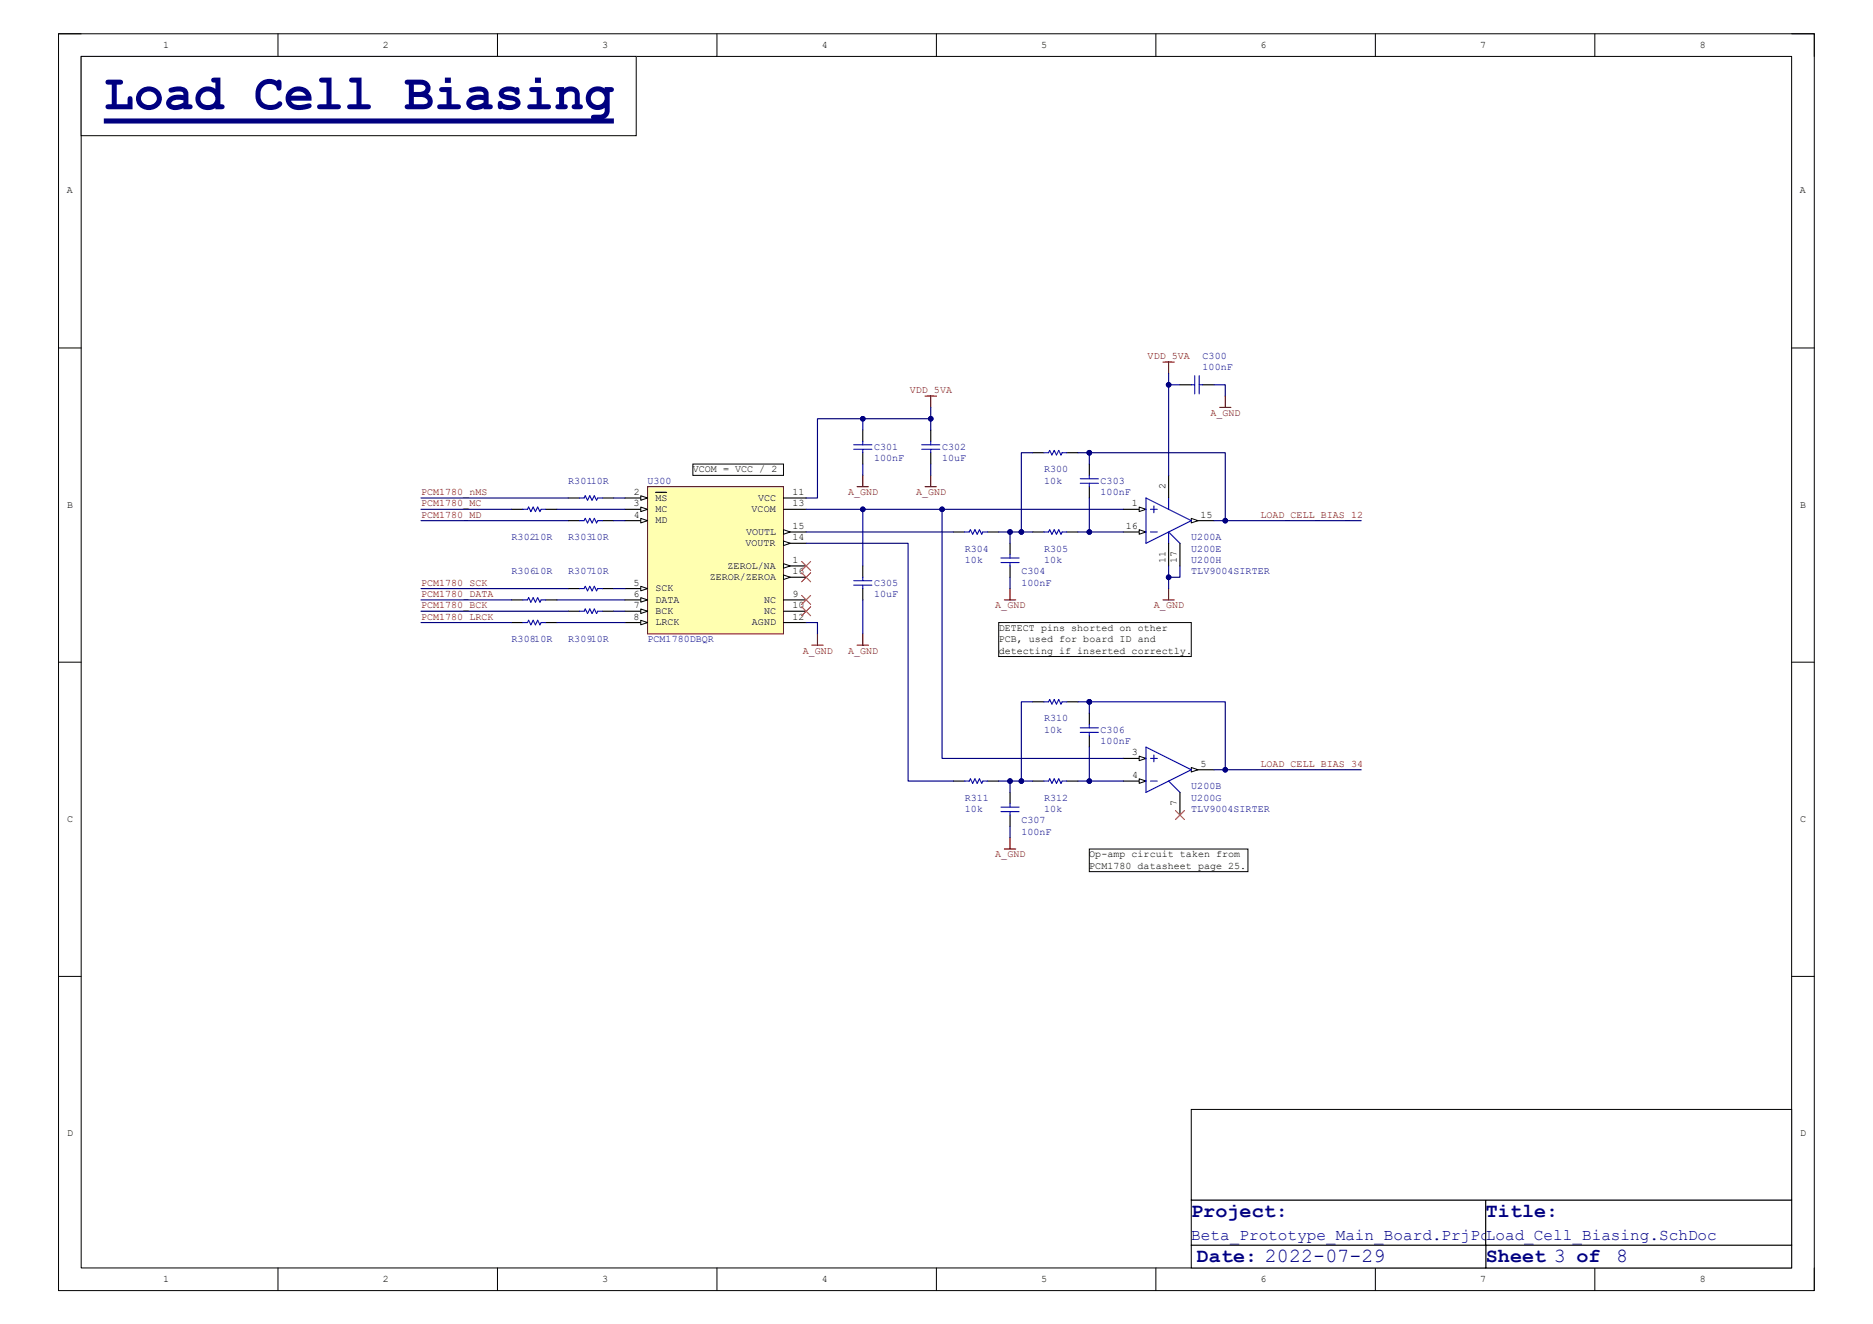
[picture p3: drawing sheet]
<svg xmlns="http://www.w3.org/2000/svg" width="420mm" height="297mm" viewBox="0 0 420 297" stroke-linecap="round" stroke-linejoin="round" font-family="sans-serif">
<path d="M13.1 7.6h393.7v281.9h-393.7z" fill="none" stroke="#000" stroke-width=".22"/>
<path d="M18.2 12.7h383.5v271.7h-383.5z" fill-rule="evenodd" fill="#fff"/>
<g fill="none" stroke="#000" stroke-width=".22">
<path d="M13.1 7.6h5.1M18.2 12.7h383.5v271.7h-383.5zM62.3 7.6v5.1M111.5 7.6v5.1M160.8 7.6v5.1M210 7.6v5.1M259.2 7.6v5.1M308.4 7.6v5.1M357.6 7.6v5.1M401.7 7.6h5.1v5.1M13.1 78.1h5.1M401.7 78.1h5.1"/>
<path d="M13.1 148.5h5.1M401.7 148.5h5.1M13.1 219h5.1M401.7 219h5.1M62.3 284.4v5.1M111.5 284.4v5.1M160.8 284.4v5.1M210 284.4v5.1M259.2 284.4v5.1M308.4 284.4v5.1M357.6 284.4v5.1M406.8 284.4v5.1"/>
</g>
<path d="M267.1 116.8h5.1" fill="none" stroke="#000" stroke-width=".25"/>
<path d="M267.1 116.3l1.5 .5-1.5 .5z" fill="#f8fcff"/>
<path d="M267.1 116.3l1.5 .5-1.5 .5z" fill="none" stroke="#000" stroke-width=".22"/>
<path d="M251.9 119.3h5.1" fill="none" stroke="#000" stroke-width=".25"/>
<path d="M255.4 118.8l1.6 .5-1.6 .5z" fill="#f8fcff"/>
<path d="M255.4 118.8l1.6 .5-1.6 .5z" fill="none" stroke="#000" stroke-width=".22"/>
<path d="M251.9 114.3h5.1" fill="none" stroke="#000" stroke-width=".25"/>
<path d="M255.4 113.7l1.6 .6-1.6 .5z" fill="#f8fcff"/>
<path d="M255.4 113.7l1.6 .6-1.6 .5z" fill="none" stroke="#000" stroke-width=".22"/>
<path d="M257 111.7l10.1 5.1-10.1 5.1zM258 119.3h1.5M258 114.3h1.5M258.7 113.5v1.5" fill="none" stroke="#00f" stroke-width=".25"/>
<path d="M251.9 170.1h5.1" fill="none" stroke="#000" stroke-width=".25"/>
<path d="M255.4 169.6l1.6 .5-1.6 .5z" fill="#f8fcff"/>
<path d="M255.4 169.6l1.6 .5-1.6 .5z" fill="none" stroke="#000" stroke-width=".22"/>
<path d="M251.9 175.2h5.1" fill="none" stroke="#000" stroke-width=".25"/>
<path d="M255.4 174.7l1.6 .5-1.6 .5z" fill="#f8fcff"/>
<path d="M255.4 174.7l1.6 .5-1.6 .5z" fill="none" stroke="#000" stroke-width=".22"/>
<path d="M267.1 172.7h5.1" fill="none" stroke="#000" stroke-width=".25"/>
<path d="M267.1 172.2l1.5 .5-1.5 .5z" fill="#f8fcff"/>
<path d="M267.1 172.2l1.5 .5-1.5 .5z" fill="none" stroke="#000" stroke-width=".22"/>
<path d="M262 111.7v2.6M262 121.9v-2.6l2.6 2.6M257 167.6l10.1 5.1-10.1 5.1zM258 175.2h1.5M258 170.1h1.5M258.7 169.4v1.5M262 175.2l2.6 2.6" fill="none" stroke="#00f" stroke-width=".25"/>
<path d="M262 106.6v5.1M262 121.9v5.1M264.6 121.9v5.1M264.6 177.8v5" fill="none" stroke="#000" stroke-width=".25"/>
<path d="M145.2 109.2h30.5v33h-30.5z" fill-rule="evenodd" fill="#ffffb0"/>
<path d="M145.2 109.2h30.5v33h-30.5z" fill="none" stroke="#800000" stroke-width=".22"/>
<path d="M175.7 127h5.1" fill="none" stroke="#000" stroke-width=".25"/>
<path d="M175.7 126.4l1.5 .6-1.5 .5z" fill="#f8fcff"/>
<path d="M175.7 126.4l1.5 .6-1.5 .5z" fill="none" stroke="#000" stroke-width=".22"/>
<path d="M140.1 111.7h5.1" fill="none" stroke="#000" stroke-width=".25"/>
<path d="M143.7 111.2l1.5 .5-1.5 .5z" fill="#f8fcff"/>
<path d="M143.7 111.2l1.5 .5-1.5 .5z" fill="none" stroke="#000" stroke-width=".22"/>
<path d="M140.1 114.3h5.1M147 110.4h2.5" fill="none" stroke="#000" stroke-width=".25"/>
<path d="M143.7 113.7l1.5 .6-1.5 .5z" fill="#f8fcff"/>
<path d="M143.7 113.7l1.5 .6-1.5 .5z" fill="none" stroke="#000" stroke-width=".22"/>
<path d="M140.1 116.8h5.1" fill="none" stroke="#000" stroke-width=".25"/>
<path d="M143.7 116.3l1.5 .5-1.5 .5z" fill="#f8fcff"/>
<path d="M143.7 116.3l1.5 .5-1.5 .5z" fill="none" stroke="#000" stroke-width=".22"/>
<path d="M140.1 132h5.1" fill="none" stroke="#000" stroke-width=".25"/>
<path d="M143.7 131.5l1.5 .5-1.5 .5z" fill="#f8fcff"/>
<path d="M143.7 131.5l1.5 .5-1.5 .5z" fill="none" stroke="#000" stroke-width=".22"/>
<path d="M140.1 134.6h5.1" fill="none" stroke="#000" stroke-width=".25"/>
<path d="M143.7 134.1l1.5 .5-1.5 .5z" fill="#f8fcff"/>
<path d="M143.7 134.1l1.5 .5-1.5 .5z" fill="none" stroke="#000" stroke-width=".22"/>
<path d="M140.1 137.1h5.1" fill="none" stroke="#000" stroke-width=".25"/>
<path d="M143.7 136.6l1.5 .5-1.5 .5z" fill="#f8fcff"/>
<path d="M143.7 136.6l1.5 .5-1.5 .5z" fill="none" stroke="#000" stroke-width=".22"/>
<path d="M140.1 139.7h5.1" fill="none" stroke="#000" stroke-width=".25"/>
<path d="M143.7 139.1l1.5 .6-1.5 .5z" fill="#f8fcff"/>
<path d="M143.7 139.1l1.5 .6-1.5 .5z" fill="none" stroke="#000" stroke-width=".22"/>
<path d="M175.7 111.7h5.1M175.7 114.3h5.1M175.7 134.6h5.1M175.7 137.1h5.1M175.7 139.7h5.1M175.7 121.9h5.1" fill="none" stroke="#000" stroke-width=".25"/>
<path d="M175.7 121.4l1.5 .5-1.5 .5z" fill="#f8fcff"/>
<path d="M175.7 121.4l1.5 .5-1.5 .5z" fill="none" stroke="#000" stroke-width=".22"/>
<path d="M175.7 119.3h5.1" fill="none" stroke="#000" stroke-width=".25"/>
<path d="M175.7 118.8l1.5 .5-1.5 .5z" fill="#f8fcff"/>
<path d="M175.7 118.8l1.5 .5-1.5 .5z" fill="none" stroke="#000" stroke-width=".22"/>
<path d="M175.7 129.5h5.1" fill="none" stroke="#000" stroke-width=".25"/>
<path d="M175.7 129l1.5 .5-1.5 .5z" fill="#f8fcff"/>
<path d="M175.7 129l1.5 .5-1.5 .5z" fill="none" stroke="#000" stroke-width=".22"/>
<g fill="none" stroke="#000" stroke-width=".25">
<path d="M193.5 96.5v2.5M208.7 96.5v2.5M264.6 86.3h2.5M269.7 86.3h2.5M114.7 114.3h2.6M122.3 114.3h2.6M127.4 111.7h2.6M127.4 116.8h2.6M135 111.7h2.6M135 116.8h2.6M193.5 101.6v2.5M208.7 101.6v2.5"/>
<path d="M213.8 119.3h2.5M221.4 119.3h2.5M231.6 119.3h2.5M231.6 101.6h2.5M239.2 119.3h2.5M239.2 101.6h2.5M244.3 104.1v2.5M244.3 109.2v2.5M114.7 134.6h2.6M114.7 139.7h2.6M122.3 134.6h2.6M122.3 139.7h2.6"/>
<path d="M127.4 132h2.6M127.4 137.1h2.6M135 132h2.6M135 137.1h2.6M193.5 127v2.5M193.5 132v2.6M226.5 121.9v2.5M226.5 127v2.5M231.6 157.4h2.5M239.2 157.4h2.5M244.3 160v2.5M213.8 175.2h2.5"/>
<path d="M221.4 175.2h2.5M226.5 177.8v2.5M231.6 175.2h2.5M239.2 175.2h2.5M244.3 165.1v2.5M226.5 182.8v2.6"/>
</g>
<g fill="none" stroke="#00f" stroke-width=".25">
<path d="M191.4 99.8h4.1M193.5 99v.8M206.7 99.8h4M208.7 99v.8M267.1 86.3h.8M267.9 84.3v4M268.9 84.3v4M268.9 86.3h.8M117.3 114.3h1l.2-.6 .5 1.1 .5-1.1 .6 1.1 .5-1.1 .5 1.1 .2-.5h1M130 111.7h1l.2-.5 .5 1 .5-1 .6 1 .5-1 .5 1 .2-.5h1M130 116.8h1l.2-.5 .5 1 .5-1 .6 1 .5-1 .5 1 .2-.5h1M191.4 100.8h4.1"/>
<path d="M193.5 100.8v.8M206.7 100.8h4M208.7 100.8v.8M216.3 119.3h1l.3-.5 .5 1 .5-1 .5 1 .5-1 .5 1 .3-.5h1M234.1 119.3h1l.3-.5 .5 1 .5-1 .5 1 .5-1 .5 1 .3-.5h1M234.1 101.6h1l.3-.6 .5 1.1 .5-1.1 .5 1.1 .5-1.1 .5 1.1 .3-.5h1M242.2 107.4h4.1M242.2 108.4h4.1M244.3 106.6v.8M244.3 108.4v.8M117.3 134.6h1l.2-.5 .5 1 .5-1 .6 1 .5-1 .5 1 .2-.5h1M117.3 139.7h1l.2-.6 .5 1.1 .5-1.1 .6 1.1 .5-1.1 .5 1.1 .2-.5h1"/>
<path d="M130 132h1l.2-.5 .5 1 .5-1 .6 1 .5-1 .5 1 .2-.5h1M130 137.1h1l.2-.5 .5 1 .5-1 .6 1 .5-1 .5 1 .2-.5h1M191.4 131.3h4.1M191.4 130.3h4.1M193.5 129.5v.8M193.5 131.3v.7M224.5 125.2h4M224.5 126.2h4M226.5 124.4v.8M226.5 126.2v.8M234.1 157.4h1l.3-.5 .5 1 .5-1 .5 1 .5-1 .5 1 .3-.5h1M216.3 175.2h1l.3-.5 .5 1 .5-1 .5 1 .5-1 .5 1 .3-.5h1"/>
<path d="M234.1 175.2h1l.3-.5 .5 1 .5-1 .5 1 .5-1 .5 1 .3-.5h1M242.2 163.3h4.1M242.2 164.3h4.1M244.3 162.5v.8M244.3 164.3v.8M224.5 181.1h4M224.5 182.1h4M226.5 180.3v.8M226.5 182.1v.7"/>
</g>
<g fill="none" stroke="#800000" stroke-width=".25">
<path d="M207.4 88.9h2.6M208.7 88.9v2.5M260.8 81.2h2.5M262 81.2v2.6M273.5 91.4h2.5M274.7 88.9v2.5M192.2 109.2h2.5M193.5 106.6v2.6M207.4 109.2h2.6M208.7 106.6v2.6M225.2 134.6h2.6M226.5 132v2.6"/>
<path d="M260.8 134.6h2.5M262 132v2.6M182 144.7h2.6M183.3 142.2v2.5M192.2 144.7h2.5M193.5 142.2v2.5M225.2 190.5h2.6M226.5 187.9v2.6"/>
</g>
<path d="M179.7 136.1l2.1 2M179.7 133.6l2.1 2M179.7 128.5l2.1 2M179.7 125.9l2.1 2.1M181.8 136.1l-2.1 2M181.8 133.6l-2.1 2M181.8 128.5l-2.1 2M181.8 125.9l-2.1 2.1M263.6 181.8l2 2.1M265.6 181.8l-2 2.1" fill="none" stroke="#f00" stroke-width=".22"/>
<path d="M18.2 12.7h124.5v17.7h-124.5z" fill-rule="evenodd" fill="#fff"/>
<path d="M18.2 12.7h124.5v17.7h-124.5z" fill="none" stroke="#000" stroke-width=".22"/>
<path d="M23.3 27.1h114.4" fill="none" stroke="#000080" stroke-width="1.1" stroke-linecap="butt"/>
<path d="M244.3 190.5h35.5v5h-35.5z" fill-rule="evenodd" fill="#fff"/>
<path d="M244.3 190.5h35.5v5h-35.5z" fill="none" stroke="#000" stroke-width=".22"/>
<path d="M155.4 104.1h20.3v2.5h-20.3z" fill-rule="evenodd" fill="#fff"/>
<path d="M155.4 104.1h20.3v2.5h-20.3z" fill="none" stroke="#000" stroke-width=".22"/>
<path d="M223.9 139.7h43.2v7.6h-43.2z" fill-rule="evenodd" fill="#fff"/>
<path d="M223.9 139.7h43.2v7.6h-43.2z" fill="none" stroke="#000" stroke-width=".22"/>
<path d="M267.1 269.2h66.1v10.2h-66.1z" fill-rule="evenodd" fill="#fff"/>
<path d="M267.1 269.2h66.1v10.2h-66.1z" fill="none" stroke="#000" stroke-width=".22"/>
<path d="M333.2 269.2h68.5v10.2h-68.5z" fill-rule="evenodd" fill="#fff"/>
<path d="M333.2 269.2h68.5v10.2h-68.5z" fill="none" stroke="#000" stroke-width=".22"/>
<path d="M267.1 248.9h134.6v20.3h-134.6z" fill-rule="evenodd" fill="#fff"/>
<path d="M267.1 248.9h134.6v20.3h-134.6z" fill="none" stroke="#000" stroke-width=".22"/>
<path d="M333.2 279.4h68.5v5h-68.5z" fill-rule="evenodd" fill="#fff"/>
<path d="M333.2 279.4h68.5v5h-68.5z" fill="none" stroke="#000" stroke-width=".22"/>
<path d="M267.1 279.4h66.1v5h-66.1z" fill-rule="evenodd" fill="#fff"/>
<path d="M267.1 279.4h66.1v5h-66.1z" fill="none" stroke="#000" stroke-width=".22"/>
<g fill="none" stroke="#000080" stroke-width=".25">
<path d="M193.5 96.5v-2.6h15.2v2.6M94.4 111.7h33M94.4 114.3h20.3M94.4 116.8h33M124.9 114.3h15.2M137.6 111.7h2.5M137.6 116.8h2.5M208.7 104.1v2.5M94.4 132h33M94.4 134.6h20.3M94.4 137.1h33M94.4 139.7h20.3"/>
<path d="M124.9 134.6h15.2M124.9 139.7h15.2M137.6 132h2.5M137.6 137.1h2.5"/>
</g>
<circle cx="208.7" cy="93.9" r=".51" fill="#000080"/>
<circle cx="208.7" cy="93.9" r=".51" fill="none" stroke="#000080" stroke-width=".22"/>
<circle cx="193.5" cy="93.9" r=".51" fill="#000080"/>
<circle cx="193.5" cy="93.9" r=".51" fill="none" stroke="#000080" stroke-width=".22"/>
<path d="M193.5 93.9h-10.2v17.8h-2.5" fill="none" stroke="#000080" stroke-width=".25"/>
<circle cx="193.5" cy="93.9" r=".51" fill="#000080"/>
<circle cx="193.5" cy="93.9" r=".51" fill="none" stroke="#000080" stroke-width=".22"/>
<path d="M208.7 91.4v2.5" fill="none" stroke="#000080" stroke-width=".25"/>
<circle cx="208.7" cy="93.9" r=".51" fill="#000080"/>
<circle cx="208.7" cy="93.9" r=".51" fill="none" stroke="#000080" stroke-width=".22"/>
<path d="M180.8 114.3h12.7v12.7M193.5 104.1v2.5M180.8 139.7h2.5v2.5" fill="none" stroke="#000080" stroke-width=".25"/>
<circle cx="193.5" cy="114.3" r=".51" fill="#000080"/>
<circle cx="193.5" cy="114.3" r=".51" fill="none" stroke="#000080" stroke-width=".22"/>
<path d="M226.5 119.3v2.6M193.5 134.6v7.6" fill="none" stroke="#000080" stroke-width=".25"/>
<circle cx="226.5" cy="119.3" r=".51" fill="#000080"/>
<circle cx="226.5" cy="119.3" r=".51" fill="none" stroke="#000080" stroke-width=".22"/>
<path d="M180.8 119.3h33M244.3 111.7v7.6M226.5 129.5v2.5" fill="none" stroke="#000080" stroke-width=".25"/>
<circle cx="244.3" cy="119.3" r=".51" fill="#000080"/>
<circle cx="244.3" cy="119.3" r=".51" fill="none" stroke="#000080" stroke-width=".22"/>
<path d="M244.3 101.6v2.5" fill="none" stroke="#000080" stroke-width=".25"/>
<circle cx="244.3" cy="101.6" r=".51" fill="#000080"/>
<circle cx="244.3" cy="101.6" r=".51" fill="none" stroke="#000080" stroke-width=".22"/>
<path d="M226.5 175.2v2.6" fill="none" stroke="#000080" stroke-width=".25"/>
<circle cx="226.5" cy="175.2" r=".51" fill="#000080"/>
<circle cx="226.5" cy="175.2" r=".51" fill="none" stroke="#000080" stroke-width=".22"/>
<path d="M244.3 167.6v7.6M226.5 185.4v2.5" fill="none" stroke="#000080" stroke-width=".25"/>
<circle cx="244.3" cy="175.2" r=".51" fill="#000080"/>
<circle cx="244.3" cy="175.2" r=".51" fill="none" stroke="#000080" stroke-width=".22"/>
<path d="M244.3 157.4v2.6" fill="none" stroke="#000080" stroke-width=".25"/>
<circle cx="244.3" cy="157.4" r=".51" fill="#000080"/>
<circle cx="244.3" cy="157.4" r=".51" fill="none" stroke="#000080" stroke-width=".22"/>
<path d="M211.2 114.3v55.8h40.7" fill="none" stroke="#000080" stroke-width=".25"/>
<circle cx="211.2" cy="114.3" r=".51" fill="#000080"/>
<circle cx="211.2" cy="114.3" r=".51" fill="none" stroke="#000080" stroke-width=".22"/>
<path d="M272.2 86.3h2.5v2.6M180.8 121.9h22.8v53.3h10.2M264.6 127v2.5h-2.6" fill="none" stroke="#000080" stroke-width=".25"/>
<circle cx="262" cy="129.5" r=".51" fill="#000080"/>
<circle cx="262" cy="129.5" r=".51" fill="none" stroke="#000080" stroke-width=".22"/>
<path d="M274.7 172.7h30.5" fill="none" stroke="#000080" stroke-width=".25"/>
<circle cx="274.7" cy="172.7" r=".51" fill="#000080"/>
<circle cx="274.7" cy="172.7" r=".51" fill="none" stroke="#000080" stroke-width=".22"/>
<path d="M274.7 116.8h30.5" fill="none" stroke="#000080" stroke-width=".25"/>
<circle cx="274.7" cy="116.8" r=".51" fill="#000080"/>
<circle cx="274.7" cy="116.8" r=".51" fill="none" stroke="#000080" stroke-width=".22"/>
<path d="M193.5 114.3h58.4" fill="none" stroke="#000080" stroke-width=".25"/>
<circle cx="193.5" cy="114.3" r=".51" fill="#000080"/>
<circle cx="193.5" cy="114.3" r=".51" fill="none" stroke="#000080" stroke-width=".22"/>
<circle cx="211.2" cy="114.3" r=".51" fill="#000080"/>
<circle cx="211.2" cy="114.3" r=".51" fill="none" stroke="#000080" stroke-width=".22"/>
<path d="M223.9 175.2h7.7" fill="none" stroke="#000080" stroke-width=".25"/>
<circle cx="226.5" cy="175.2" r=".51" fill="#000080"/>
<circle cx="226.5" cy="175.2" r=".51" fill="none" stroke="#000080" stroke-width=".22"/>
<circle cx="229" cy="175.2" r=".51" fill="#000080"/>
<circle cx="229" cy="175.2" r=".51" fill="none" stroke="#000080" stroke-width=".22"/>
<path d="M262 127v5" fill="none" stroke="#000080" stroke-width=".25"/>
<circle cx="262" cy="129.5" r=".51" fill="#000080"/>
<circle cx="262" cy="129.5" r=".51" fill="none" stroke="#000080" stroke-width=".22"/>
<path d="M262 86.3h2.6" fill="none" stroke="#000080" stroke-width=".25"/>
<circle cx="262" cy="86.3" r=".51" fill="#000080"/>
<circle cx="262" cy="86.3" r=".51" fill="none" stroke="#000080" stroke-width=".22"/>
<path d="M262 83.8v22.8" fill="none" stroke="#000080" stroke-width=".25"/>
<circle cx="262" cy="86.3" r=".51" fill="#000080"/>
<circle cx="262" cy="86.3" r=".51" fill="none" stroke="#000080" stroke-width=".22"/>
<path d="M231.6 157.4h-2.6v17.8" fill="none" stroke="#000080" stroke-width=".25"/>
<circle cx="229" cy="175.2" r=".51" fill="#000080"/>
<circle cx="229" cy="175.2" r=".51" fill="none" stroke="#000080" stroke-width=".22"/>
<path d="M244.3 157.4h30.4v15.3h-2.5" fill="none" stroke="#000080" stroke-width=".25"/>
<circle cx="244.3" cy="157.4" r=".51" fill="#000080"/>
<circle cx="244.3" cy="157.4" r=".51" fill="none" stroke="#000080" stroke-width=".22"/>
<circle cx="274.7" cy="172.7" r=".51" fill="#000080"/>
<circle cx="274.7" cy="172.7" r=".51" fill="none" stroke="#000080" stroke-width=".22"/>
<path d="M241.7 175.2h10.2" fill="none" stroke="#000080" stroke-width=".25"/>
<circle cx="244.3" cy="175.2" r=".51" fill="#000080"/>
<circle cx="244.3" cy="175.2" r=".51" fill="none" stroke="#000080" stroke-width=".22"/>
<path d="M241.7 157.4h2.6" fill="none" stroke="#000080" stroke-width=".25"/>
<circle cx="244.3" cy="157.4" r=".51" fill="#000080"/>
<circle cx="244.3" cy="157.4" r=".51" fill="none" stroke="#000080" stroke-width=".22"/>
<path d="M241.7 119.3h10.2" fill="none" stroke="#000080" stroke-width=".25"/>
<circle cx="244.3" cy="119.3" r=".51" fill="#000080"/>
<circle cx="244.3" cy="119.3" r=".51" fill="none" stroke="#000080" stroke-width=".22"/>
<path d="M231.6 101.6h-2.6v17.7" fill="none" stroke="#000080" stroke-width=".25"/>
<circle cx="229" cy="119.3" r=".51" fill="#000080"/>
<circle cx="229" cy="119.3" r=".51" fill="none" stroke="#000080" stroke-width=".22"/>
<path d="M241.7 101.6h2.6" fill="none" stroke="#000080" stroke-width=".25"/>
<circle cx="244.3" cy="101.6" r=".51" fill="#000080"/>
<circle cx="244.3" cy="101.6" r=".51" fill="none" stroke="#000080" stroke-width=".22"/>
<path d="M244.3 101.6h30.4v15.2h-2.5" fill="none" stroke="#000080" stroke-width=".25"/>
<circle cx="244.3" cy="101.6" r=".51" fill="#000080"/>
<circle cx="244.3" cy="101.6" r=".51" fill="none" stroke="#000080" stroke-width=".22"/>
<circle cx="274.7" cy="116.8" r=".51" fill="#000080"/>
<circle cx="274.7" cy="116.8" r=".51" fill="none" stroke="#000080" stroke-width=".22"/>
<path d="M223.9 119.3h7.7" fill="none" stroke="#000080" stroke-width=".25"/>
<circle cx="226.5" cy="119.3" r=".51" fill="#000080"/>
<circle cx="226.5" cy="119.3" r=".51" fill="none" stroke="#000080" stroke-width=".22"/>
<circle cx="229" cy="119.3" r=".51" fill="#000080"/>
<circle cx="229" cy="119.3" r=".51" fill="none" stroke="#000080" stroke-width=".22"/>
<text font-size="11.2" fill="#000080" x="23.3" y="24.5">Load Cell Biasing</text>
<g font-size="4.5" fill="#00007f">
<text x="267.1" y="272.9">Project:</text>
<text x="333.2" y="272.9">Title:</text>
<text x="268.4" y="283.1">Date: 2022-07-29</text>
<text x="333.2" y="283.1">Sheet 3 of</text>
<text x="362.4" y="283.1">8</text>
</g>
<g font-size="3.6" fill="#00007f">
<text x="267.1" y="278.3">Beta_Prototype_Main_Board.PrjPcb</text>
<text x="333.2" y="278.3">Load_Cell_Biasing.SchDoc</text>
</g>
<g font-size="2.2">
<text x="36.6" y="10.7">1</text>
<text x="85.9" y="10.7">2</text>
<text x="135" y="10.7">3</text>
<text x="184.3" y="10.7">4</text>
<text x="233.5" y="10.7">5</text>
<text x="282.7" y="10.7">6</text>
<text x="331.9" y="10.7">7</text>
<text x="381.1" y="10.7">8</text>
<text x="15" y="43.4">A</text>
<text x="403.6" y="43.4">A</text>
<text x="155.4" y="106">VCOM = VCC / 2</text>
<text x="15.1" y="113.9">B</text>
<text x="142" y="113.6">3</text>
<text x="142.1" y="111">2</text>
<text x="147" y="112.3">MS</text>
<text x="170" y="112.3">VCC</text>
<text x="177.7" y="111">11</text>
<text x="177.7" y="113.6">13</text>
<text x="253.8" y="113.6">1</text>
<text x="261.4" y="109.7" transform="rotate(-90 261.4 109.7)">2</text>
<text x="403.7" y="113.9">B</text>
<text x="142.1" y="116.1">4</text>
<text x="147" y="114.9">MC</text>
<text x="147" y="117.4">MD</text>
<text x="167.3" y="119.9">VOUTL</text>
<text x="168.5" y="114.9">VCOM</text>
<text x="177.7" y="118.7">15</text>
<text x="252.4" y="118.7">16</text>
<text x="269.2" y="116.1">15</text>
<text x="167.2" y="122.5">VOUTR</text>
<text x="177.7" y="121.2">14</text>
<text x="142" y="131.4">5</text>
<text x="159.1" y="130.1">ZEROR/ZEROA</text>
<text x="163.2" y="127.6">ZEROL/NA</text>
<text x="177.7" y="126.3">1</text>
<text x="177.7" y="128.8">16</text>
<text x="261.4" y="126.4" transform="rotate(-90 261.4 126.4)">11</text>
<text x="263.9" y="126.3" transform="rotate(-90 263.9 126.3)">17</text>
<text x="142" y="133.9">6</text>
<text x="142.1" y="136.4">7</text>
<text x="147" y="132.6">SCK</text>
<text x="147" y="135.2">DATA</text>
<text x="147" y="137.7">BCK</text>
<text x="171.4" y="135.2">NC</text>
<text x="171.4" y="137.7">NC</text>
<text x="177.7" y="133.9">9</text>
<text x="177.7" y="136.4">10</text>
<text x="142.1" y="139">8</text>
<text x="147" y="140.3">LRCK</text>
<text x="168.6" y="140.3">AGND</text>
<text x="177.7" y="139">12</text>
<text x="223.9" y="141.5">DETECT pins shorted on other</text>
<text x="223.9" y="144.1">PCB, used for board ID and</text>
<text x="223.9" y="146.6">detecting if inserted correctly.</text>
<text x="253.8" y="169.5">3</text>
<text x="269.2" y="172">5</text>
<text x="253.9" y="174.5">4</text>
<text x="15.1" y="184.4">C</text>
<text x="263.9" y="180.8" transform="rotate(-90 263.9 180.8)">7</text>
<text x="403.7" y="184.4">C</text>
<text x="244.3" y="192.3">Op-amp circuit taken from</text>
<text x="244.3" y="194.9">PCM1780 datasheet page 25.</text>
<text x="15" y="254.8">D</text>
<text x="403.6" y="254.8">D</text>
<text x="36.6" y="287.6">1</text>
<text x="85.9" y="287.6">2</text>
<text x="135" y="287.6">3</text>
<text x="184.3" y="287.6">4</text>
<text x="233.5" y="287.6">5</text>
<text x="282.7" y="287.6">6</text>
<text x="331.9" y="287.6">7</text>
<text x="381.1" y="287.6">8</text>
</g>
<g font-size="2.2" fill="#800000">
<text x="257.3" y="80.6">VDD_5VA</text>
<text x="204" y="88.2">VDD_5VA</text>
<text x="271.4" y="93.3">A_GND</text>
<text x="94.4" y="111">PCM1780_nMS</text>
<text x="94.4" y="113.6">PCM1780_MC</text>
<text x="190.2" y="111">A_GND</text>
<text x="205.4" y="111">A_GND</text>
<text x="94.4" y="116.1">PCM1780_MD</text>
<text x="282.6" y="116.1">LOAD_CELL_BIAS_12</text>
<text x="94.4" y="131.4">PCM1780_SCK</text>
<text x="94.4" y="133.9">PCM1780_DATA</text>
<text x="94.4" y="136.4">PCM1780_BCK</text>
<text x="223.2" y="136.4">A_GND</text>
<text x="258.7" y="136.4">A_GND</text>
<text x="94.4" y="139">PCM1780_LRCK</text>
<text x="180" y="146.6">A_GND</text>
<text x="190.2" y="146.6">A_GND</text>
<text x="282.6" y="172">LOAD_CELL_BIAS_34</text>
<text x="223.2" y="192.3">A_GND</text>
</g>
<g font-size="2.2" fill="#000080">
<text x="269.7" y="80.6">C300</text>
<text x="269.7" y="83.1">100nF</text>
<text x="196" y="100.9">C301</text>
<text x="211.2" y="100.9">C302</text>
<text x="196" y="103.4">100nF</text>
<text x="211.2" y="103.4">10uF</text>
<text x="234.1" y="106">R300</text>
<text x="127.4" y="108.5">R30110R</text>
<text x="145.2" y="108.5">U300</text>
<text x="234.1" y="108.5">10k</text>
<text x="246.8" y="108.5">C303</text>
<text x="246.8" y="111">100nF</text>
<text x="114.7" y="121.2">R30210R</text>
<text x="127.4" y="121.2">R30310R</text>
<text x="216.3" y="123.7">R304</text>
<text x="234.1" y="123.7">R305</text>
<text x="267.1" y="121.2">U200A</text>
<text x="267.1" y="123.7">U200E</text>
<text x="114.7" y="128.8">R30610R</text>
<text x="127.4" y="128.8">R30710R</text>
<text x="196" y="131.4">C305</text>
<text x="216.3" y="126.3">10k</text>
<text x="229" y="128.8">C304</text>
<text x="229" y="131.4">100nF</text>
<text x="234.1" y="126.3">10k</text>
<text x="267.1" y="128.8">TLV9004SIRTER</text>
<text x="267.1" y="126.3">U200H</text>
<text x="196" y="133.9">10uF</text>
<text x="114.7" y="144.1">R30810R</text>
<text x="127.4" y="144.1">R30910R</text>
<text x="145.2" y="144.1">PCM1780DBQR</text>
<text x="234.1" y="161.8">R310</text>
<text x="234.1" y="164.4">10k</text>
<text x="246.8" y="164.4">C306</text>
<text x="246.8" y="166.9">100nF</text>
<text x="216.3" y="179.6">R311</text>
<text x="234.1" y="179.6">R312</text>
<text x="267.1" y="177.1">U200B</text>
<text x="267.1" y="179.6">U200G</text>
<text x="216.3" y="182.2">10k</text>
<text x="229" y="184.7">C307</text>
<text x="234.1" y="182.2">10k</text>
<text x="267.1" y="182.2">TLV9004SIRTER</text>
<text x="229" y="187.2">100nF</text>
</g>
</svg>
